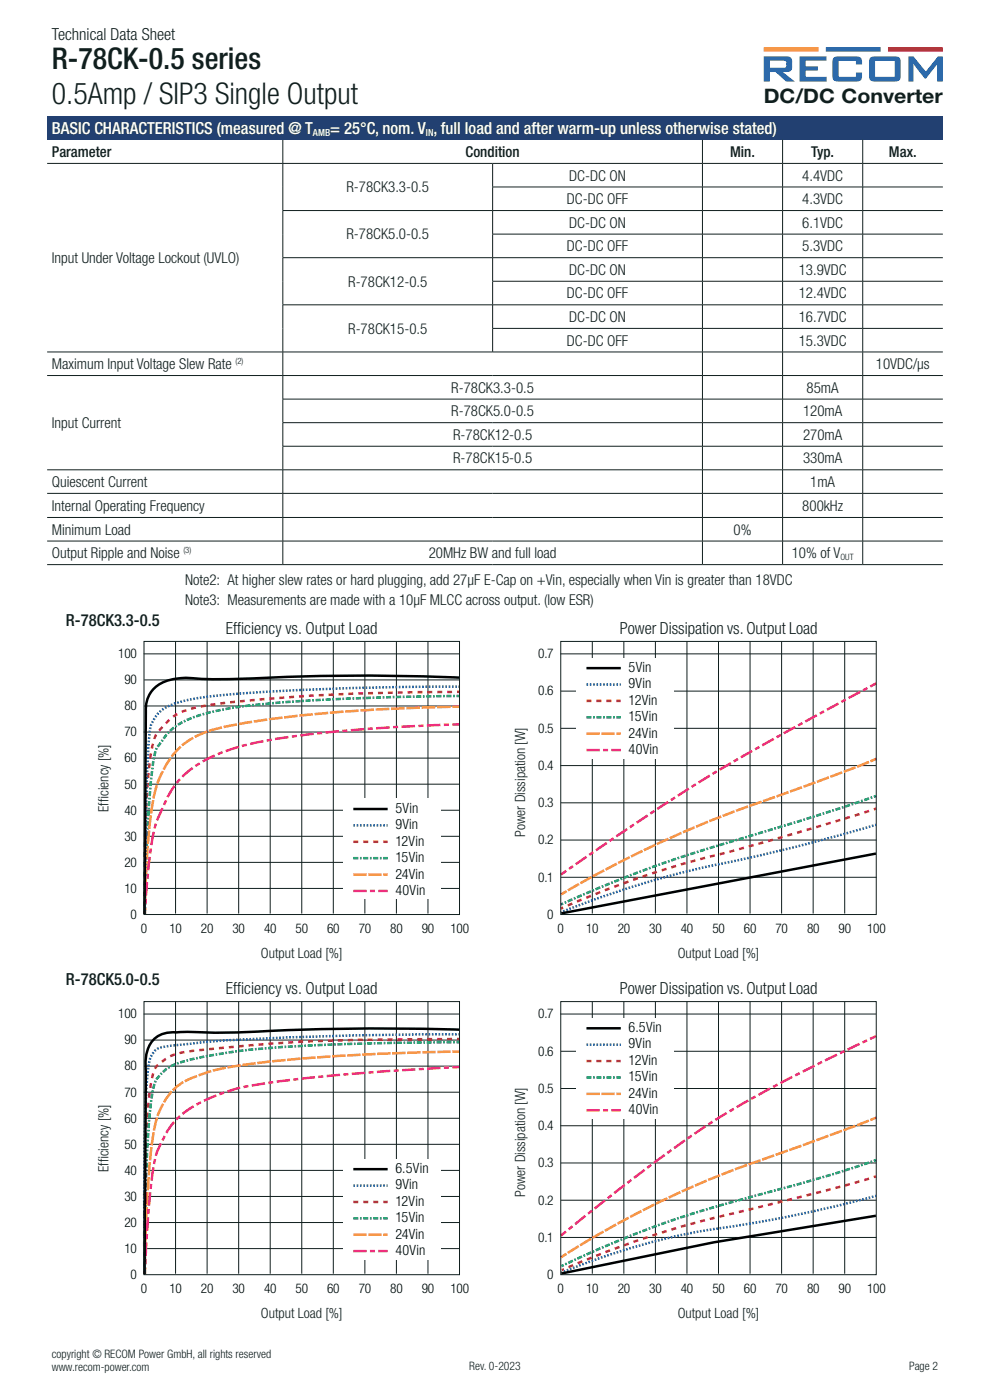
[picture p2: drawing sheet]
<svg xmlns="http://www.w3.org/2000/svg" width="210mm" height="297mm" viewBox="0 0 210 297" stroke-linecap="round" stroke-linejoin="round" font-family="sans-serif">
<path d="M162 10h11.6v.9l-11.6 .1z" fill="#fdbb27"/>
<path d="M175.2 10h11.6v.9l-11.6 .1z" fill="#1c65b0"/>
<path d="M188.4 10h11.6v.9l-11.6 .1z" fill="#d5282c"/>
<g fill="#1c65b0">
<path d="M169.6 12h5.7v.9h-4.4v1.2h2.5l.1 .8-2.6 .1v1.2l4.4 .1 .1 1h-5.8z"/>
<path d="M176.9 12.2l.9-.2h3.9a1.2 1.2 0 0 1 1.1 1.7h-1.2l-.1-.8h-3.6v3.4h3.6l.1-.9h1.2l.1 .8-.3 .8-.6 .3h-4.3a.99 .99 0 0 1-1.1-1.1v-3.3z"/>
<path d="M192.7 12h1.1l2.6 3.2 2.5-3.2h1.1v5.3h-1.2v-3.8l-2.5 3.2-.2-.1-2.4-3.1 .1 3.8h-1.1z"/>
<path d="M163.3 12.9h3a.4 .4 0 0 1 .5 .4v.6a.4 .4 0 0 1-.5 .5h-3zM162 12v5.3h1.3v-2h1.1l2.4 2h1.8l-2.5-2h.7a1.15 1.15 0 0 0 1.2-1.6 1.24 1.24 0 0 0-1-1.7z"/>
<path d="M185.6 12.9h4.2v3.4h-4.2zM184.6 12.2l-.2 .7v3.3a.97 .97 0 0 0 1.1 1.1h4.4l.7-.2 .4-.6 .1-3.4a1 1 0 0 0-1.2-1.1h-4.4z"/>
</g>
<path d="M10 24.7h190v5h-190z" fill="#224071"/>
<g fill="none" stroke="#101f1e" stroke-width=".21">
<path d="M10 34.7h190M60 29.7v4.9M60 34.7v9.9M104.5 39.7h95.5M104.5 34.7v4.9M104.5 39.7v4.9M149 29.7v4.9M149 34.7v4.9M149 39.7v4.9M166 29.7v4.9M166 34.7v4.9M166 39.7v4.9"/>
<path d="M183 29.7v4.9M183 34.7v4.9M183 39.7v4.9M60 44.7h140M60 54.7h140M60 44.7v9.9M60 54.7v9.9M104.5 49.7h95.5M104.5 59.7h95.5M104.5 44.7v4.9M104.5 49.7v4.9M104.5 54.7v4.9"/>
<path d="M104.5 59.7v4.9M149 44.7v4.9M149 49.7v4.9M149 54.7v4.9M149 59.7v4.9M166 44.7v4.9M166 49.7v4.9M166 54.7v4.9M166 59.7v4.9M183 44.7v4.9M183 49.7v4.9M183 54.7v4.9"/>
<path d="M183 59.7v4.9M10 74.7h190M10 79.7h190M60 64.7h140M60 64.7v9.9M60 74.7v4.9M60 79.7v4.9M104.5 69.7h95.5M104.5 64.7v4.9M104.5 69.7v4.9M149 64.7v4.9M149 69.7v4.9"/>
<path d="M149 74.7v4.9M149 79.7v4.9M166 64.7v4.9M166 69.7v4.9M166 74.7v4.9M166 79.7v4.9M183 64.7v4.9M183 69.7v4.9M183 74.7v4.9M183 79.7v4.9M10 99.7h190M60 84.7h140"/>
<path d="M60 89.7h140M60 94.7h140M60 84.7v4.9M60 89.7v4.9M60 94.7v4.9M60 99.7v4.9M149 84.7v4.9M149 89.7v4.9M149 94.7v4.9M149 99.7v4.9M166 84.7v4.9M166 89.7v4.9"/>
<path d="M166 94.7v4.9M166 99.7v4.9M183 84.7v4.9M183 89.7v4.9M183 94.7v4.9M183 99.7v4.9M10 109.8h190M10 114.8h190M10 119.8h190M10 104.7h190M60 104.7v5M60 109.8v4.9"/>
<path d="M60 114.8v4.9M149 104.7v5M149 109.8v4.9M149 114.8v4.9M166 104.7v5M166 109.8v4.9M166 114.8v4.9M183 104.7v5M183 109.8v4.9M183 114.8v4.9M30.5 138.7h66.9M30.5 136.1h67v57.9h-67z"/>
<path d="M37.2 136.1v57.7M43.9 136.1v57.7M50.6 136.1v57.7M57.3 136.1v57.7M64 136.1v57.7M70.7 136.1v57.7M77.4 136.1v57.7M84.1 136.1v57.7M90.8 136.1v57.7M30.5 155.3h66.9M30.6 149.8h66.9M30.6 144.2h66.9"/>
<path d="M30.6 160.8h66.9M30.6 166.4h66.9M30.6 171.9h66.9M30.6 177.4h66.9M30.5 182.9h66.9M30.5 188.5h66.9"/>
</g>
<path d="M97.5 146.8h-.6M30.6 193.3l.1 .5" fill="none" stroke="#ea2f31" stroke-width=".53"/>
<path d="M30.6 192.3v-6.6a215.3 215.3 0 0 1 1.4-25.7 8.7 8.7 0 0 1 2.1-5.4 11.2 11.2 0 0 1 7.5-4.5 215.5 215.5 0 0 1 22-2.4l14.1-.6 18.7-.3" fill="none" stroke="#ea2f31" stroke-width=".53" stroke-dasharray="1 1" stroke-linecap="butt"/>
<path d="M97.4 147.6h-.6M30.7 193.4v.5" fill="none" stroke="#029854" stroke-width=".53"/>
<path d="M30.7 193.1v-.6" fill="none" stroke="#029854" stroke-width=".53" stroke-dasharray=".4 .4" stroke-linecap="butt"/>
<path d="M30.7 192.3l.4-11.2a161.7 161.7 0 0 1 1.7-21.2 6.7 6.7 0 0 1 1.8-3 12.1 12.1 0 0 1 6.9-4.9 86.5 86.5 0 0 1 20.8-3.2 647.1 647.1 0 0 1 34.4-1.2" fill="none" stroke="#029854" stroke-width=".53" stroke-dasharray="1.1 .4 .4 .4" stroke-linecap="butt"/>
<path d="M97.4 149.9h-1.5M30.7 192.4v1.4" fill="none" stroke="#f79639" stroke-width=".53"/>
<path d="M30.8 192v-3" fill="none" stroke="#f79639" stroke-width=".53" stroke-dasharray="2.9 .4" stroke-linecap="butt"/>
<path d="M30.8 188.8l.2-3a93.1 93.1 0 0 1 2.3-19.3 17.1 17.1 0 0 1 8.6-10.4 43.6 43.6 0 0 1 12.2-3.1 324.5 324.5 0 0 1 41.7-3.1" fill="none" stroke="#f79639" stroke-width=".53" stroke-dasharray="2.9 .4 2.9 .4" stroke-linecap="butt"/>
<path d="M97.4 153.7h-1.5M30.8 192.5l-.1 1.4" fill="none" stroke="#ee2a7e" stroke-width=".53"/>
<path d="M30.9 191.8v-1.4" fill="none" stroke="#ee2a7e" stroke-width=".53" stroke-dasharray="1.1 .7" stroke-linecap="butt"/>
<path d="M31 190l.2-2.6a66.1 66.1 0 0 1 2-13.2l.3-.7a29 29 0 0 1 5-8.5 28.4 28.4 0 0 1 13.9-7 195.6 195.6 0 0 1 31.1-3.7l12.1-.6" fill="none" stroke="#ee2a7e" stroke-width=".53" stroke-dasharray="2.9 .7 1.1 .7" stroke-linecap="butt"/>
<path d="M97.2 145.7h.2M30.7 193.7v.2" fill="none" stroke="#1c57a4" stroke-width=".53"/>
<path d="M30.7 193.4a700.8 700.8 0 0 1 .9-36.6 7.4 7.4 0 0 1 5.3-7.5 67.7 67.7 0 0 1 15.7-2.3 666 666 0 0 1 44.5-1.3" fill="none" stroke="#1c57a4" stroke-width=".53" stroke-dasharray=".4 .4" stroke-linecap="butt"/>
<path d="M97.4 143.8a508.7 508.7 0 0 0-48.3 .3l-7.5-.2a12.5 12.5 0 0 0-8.4 1.7 6.1 6.1 0 0 0-2.3 5.1l-.2 43.2" fill="none" stroke="#000001" stroke-width=".53"/>
<path d="M72.8 169.5h20.7v21.2h-20.7z" fill="#fff"/>
<path d="M74.9 171.6h7.3M97.4 218.4a561.6 561.6 0 0 0-47.9 .6l-9.4-.1-2.7 .1a5.5 5.5 0 0 0-6.5 5.3l-.2 46" fill="none" stroke="#000001" stroke-width=".53"/>
<path d="M74.9 175.1h7.3" fill="none" stroke="#1c57a4" stroke-width=".53" stroke-dasharray=".4" stroke-linecap="butt"/>
<path d="M74.9 178.6h7.3" fill="none" stroke="#ea2f31" stroke-width=".53" stroke-dasharray="1.1" stroke-linecap="butt"/>
<path d="M74.9 182.1h7.3M30.7 268.8l.1-11.6a210.7 210.7 0 0 1 1.6-25.8 6.5 6.5 0 0 1 2.7-4.5 14.3 14.3 0 0 1 5.9-2.3 160.1 160.1 0 0 1 29.4-3l13-.4 13.3-.1" fill="none" stroke="#029854" stroke-width=".53" stroke-dasharray="1.1 .4 .4 .4" stroke-linecap="butt"/>
<path d="M74.9 185.5h7.3M30.8 265.3l.2-6.9a135 135 0 0 1 2-20.1 13 13 0 0 1 7.9-9.7 38.9 38.9 0 0 1 11.4-2.8 385.1 385.1 0 0 1 43.5-2.7" fill="none" stroke="#f79639" stroke-width=".53" stroke-dasharray="2.8 .4 2.8 .4" stroke-linecap="butt"/>
<path d="M74.9 189h7.3M30.9 266.4l.4-6.3a86.4 86.4 0 0 1 2-15.6 18.7 18.7 0 0 1 7.1-9.4 40.2 40.2 0 0 1 16.4-5.4 468.7 468.7 0 0 1 38.8-3.2" fill="none" stroke="#ee2a7e" stroke-width=".53" stroke-dasharray="2.8 .7 1.1 .7" stroke-linecap="butt"/>
<g fill="none" stroke="#101f1e" stroke-width=".21">
<path d="M30.5 215.1h66.9M30.5 212.5h67v57.9h-67zM37.2 212.5v57.7M43.9 212.5v57.7M50.6 212.5v57.7M57.3 212.5v57.7M64 212.5v57.7M70.7 212.5v57.7M77.4 212.5v57.7M84.1 212.5v57.7M90.8 212.5v57.7M30.5 231.7h66.9"/>
<path d="M30.6 237.2h66.9M30.6 226.2h66.9M30.6 220.6h66.9M30.5 259.4h66.9M30.6 242.8h66.9M30.6 248.3h66.9M30.6 253.8h66.9M30.5 264.9h66.9"/>
</g>
<path d="M97.5 220.4h-.6M30.6 269.7l.1 .6" fill="none" stroke="#ea2f31" stroke-width=".53"/>
<path d="M30.6 268.7v-9.4a259.7 259.7 0 0 1 1.2-28.3 10.9 10.9 0 0 1 1.4-4.8 10.3 10.3 0 0 1 7-3.2 391.6 391.6 0 0 1 50.2-2.5l6-.1" fill="none" stroke="#ea2f31" stroke-width=".53" stroke-dasharray="1.1 1.1" stroke-linecap="butt"/>
<path d="M96.8 221.1h.6M30.7 269.8v.5" fill="none" stroke="#029854" stroke-width=".53"/>
<path d="M30.7 269.5v-.6" fill="none" stroke="#029854" stroke-width=".53" stroke-dasharray=".4 .4" stroke-linecap="butt"/>
<path d="M97.4 223.1h-1.5M30.7 268.8v1.4" fill="none" stroke="#f79639" stroke-width=".53"/>
<path d="M30.7 268.5l.1-3.1" fill="none" stroke="#f79639" stroke-width=".53" stroke-dasharray="2.8 .4" stroke-linecap="butt"/>
<path d="M97.4 226.4h-1.5M30.8 268.9l-.1 1.4" fill="none" stroke="#ee2a7e" stroke-width=".53"/>
<path d="M30.8 268.2l.1-1.4" fill="none" stroke="#ee2a7e" stroke-width=".53" stroke-dasharray="1.1 .7" stroke-linecap="butt"/>
<path d="M97.2 219.4h.2M30.7 270.2v.1" fill="none" stroke="#1c57a4" stroke-width=".53"/>
<path d="M30.7 269.8a621.6 621.6 0 0 1 .5-40.9 11.5 11.5 0 0 1 1.2-5.4 3.8 3.8 0 0 1 3.4-1.6 360.8 360.8 0 0 1 36.9-2.2l24.4-.3" fill="none" stroke="#1c57a4" stroke-width=".53" stroke-dasharray=".4 .4" stroke-linecap="butt"/>
<path d="M72.8 245.9h20.7v21.2h-20.7z" fill="#fff"/>
<path d="M185.8 181.1l-66.7 12.7M74.9 248h7.3" fill="none" stroke="#000001" stroke-width=".53"/>
<path d="M74.9 251.5h7.3" fill="none" stroke="#1c57a4" stroke-width=".53" stroke-dasharray=".4" stroke-linecap="butt"/>
<path d="M74.9 255h7.3" fill="none" stroke="#ea2f31" stroke-width=".53" stroke-dasharray="1.1" stroke-linecap="butt"/>
<path d="M120.4 191.2a267.1 267.1 0 0 1 39-13.9l15.3-4.7 10.5-3.5M74.9 258.5h7.3" fill="none" stroke="#029854" stroke-width=".53" stroke-dasharray="1.1 .4 .4 .4" stroke-linecap="butt"/>
<path d="M74.9 261.9h7.3" fill="none" stroke="#f79639" stroke-width=".53" stroke-dasharray="2.8 .4 2.8 .4" stroke-linecap="butt"/>
<path d="M74.9 265.4h7.3" fill="none" stroke="#ee2a7e" stroke-width=".53" stroke-dasharray="2.8 .7 1.1 .7" stroke-linecap="butt"/>
<g fill="none" stroke="#101f1e" stroke-width=".21">
<path d="M118.9 138.7h66.9M118.9 136.1h67v57.9h-67zM125.6 136.1v57.7M132.3 136.1v57.7M139 136.1v57.7M145.7 136.1v57.7M152.4 136.1v57.7M159.1 136.1v57.7M165.8 136.1v57.7M172.5 136.1v57.7M179.2 136.1v57.7M119 154.5h66.9"/>
<path d="M119 146.6h66.9M118.9 162.4h66.9M119 170.3h66.9M119 178.2h66.9M119 186.1h66.9"/>
</g>
<path d="M185.9 161l-1.3 .5M120.2 189.1l-1.2 .7" fill="none" stroke="#f79639" stroke-width=".53"/>
<path d="M120.5 188.9l2.5-1.4" fill="none" stroke="#f79639" stroke-width=".53" stroke-dasharray="2.7 .3" stroke-linecap="butt"/>
<path d="M123.1 187.4a246.7 246.7 0 0 1 44.1-19.3l17.3-6.5" fill="none" stroke="#f79639" stroke-width=".53" stroke-dasharray="2.7 .3 2.7 .3" stroke-linecap="butt"/>
<path d="M185.9 168.9l-.5 .1M119.5 191.7l-.5 .2" fill="none" stroke="#029854" stroke-width=".53"/>
<path d="M119.8 191.5l.5-.2" fill="none" stroke="#029854" stroke-width=".53" stroke-dasharray=".4 .4" stroke-linecap="butt"/>
<path d="M185.9 171.5l-.5 .2M119.5 192.5l-.5 .2" fill="none" stroke="#ea2f31" stroke-width=".53"/>
<path d="M120.4 192.1a205 205 0 0 1 35.6-11.7l16.3-4.7 12.5-3.8" fill="none" stroke="#ea2f31" stroke-width=".53" stroke-dasharray="1.1 1.1" stroke-linecap="butt"/>
<path d="M185.8 145l-1.2 .6M120.1 184.7l-1.1 .8" fill="none" stroke="#ee2a7e" stroke-width=".53"/>
<path d="M120.7 184.3l1.1-.8" fill="none" stroke="#ee2a7e" stroke-width=".53" stroke-dasharray="1 .7" stroke-linecap="butt"/>
<path d="M122.1 183.3a449.4 449.4 0 0 1 56-34.2l6.2-3.3" fill="none" stroke="#ee2a7e" stroke-width=".53" stroke-dasharray="2.8 .7 1 .7" stroke-linecap="butt"/>
<path d="M185.8 175h-.2M119.1 193.5h-.1" fill="none" stroke="#1c57a4" stroke-width=".53"/>
<path d="M119.5 193.3a205.9 205.9 0 0 1 38.1-11 402.3 402.3 0 0 0 27.9-7.2" fill="none" stroke="#1c57a4" stroke-width=".53" stroke-dasharray=".4 .4" stroke-linecap="butt"/>
<path d="M122.3 139.6h20.7v21.2h-20.7z" fill="#fff"/>
<path d="M124.4 141.7h7.3M185.8 257.9l-34.4 5.7-32.3 6.6" fill="none" stroke="#000001" stroke-width=".53"/>
<path d="M124.4 145.2h7.3" fill="none" stroke="#1c57a4" stroke-width=".53" stroke-dasharray=".4" stroke-linecap="butt"/>
<path d="M124.4 148.7h7.3" fill="none" stroke="#ea2f31" stroke-width=".53" stroke-dasharray="1.1" stroke-linecap="butt"/>
<path d="M124.4 152.2h7.3M120.5 267.9a213.8 213.8 0 0 1 42.6-15l11.6-3.2 10.5-3.4" fill="none" stroke="#029854" stroke-width=".53" stroke-dasharray="1.1 .4 .4 .4" stroke-linecap="butt"/>
<path d="M124.4 155.6h7.3" fill="none" stroke="#f79639" stroke-width=".53" stroke-dasharray="2.8 .4 2.8 .4" stroke-linecap="butt"/>
<path d="M124.4 159.1h7.3M122 259.7a363.8 363.8 0 0 1 31-22.9 349.9 349.9 0 0 1 31.2-16.2" fill="none" stroke="#ee2a7e" stroke-width=".53" stroke-dasharray="2.8 .7 1.1 .7" stroke-linecap="butt"/>
<g fill="none" stroke="#101f1e" stroke-width=".21">
<path d="M118.9 215.1h66.9M118.9 212.5h67v57.9h-67zM125.6 212.5v57.7M132.3 212.5v57.7M139 212.5v57.7M145.7 212.5v57.7M152.4 212.5v57.7M159.1 212.5v57.7M165.8 212.5v57.7M172.5 212.5v57.7M179.2 212.5v57.7M118.9 238.8h66.9"/>
<path d="M119 230.9h66.9M119 223h66.9M119 246.7h66.9M119 254.6h66.9M119 262.5h66.9"/>
</g>
<path d="M185.9 237.1l-1.3 .5M120.2 266l-1.2 .8" fill="none" stroke="#f79639" stroke-width=".53"/>
<path d="M120.4 265.8l2.5-1.5" fill="none" stroke="#f79639" stroke-width=".53" stroke-dasharray="2.7 .3" stroke-linecap="butt"/>
<path d="M123 264.2a205.1 205.1 0 0 1 44-20.1l17.5-6.4" fill="none" stroke="#f79639" stroke-width=".53" stroke-dasharray="2.7 .3 2.7 .3" stroke-linecap="butt"/>
<path d="M185.9 246.1l-.5 .2M119.6 268.4l-.5 .2" fill="none" stroke="#029854" stroke-width=".53"/>
<path d="M119.9 268.2l.5-.2" fill="none" stroke="#029854" stroke-width=".53" stroke-dasharray=".4 .4" stroke-linecap="butt"/>
<path d="M185.9 249.5l-.5 .2M119.6 269.3l-.4 .2" fill="none" stroke="#ea2f31" stroke-width=".53"/>
<path d="M120.6 268.8a205.7 205.7 0 0 1 38.8-12.3l17.1-4.3 8.4-2.3" fill="none" stroke="#ea2f31" stroke-width=".53" stroke-dasharray="1.1 1.1" stroke-linecap="butt"/>
<path d="M185.8 219.8l-1.2 .6M120.1 261.3l-1.1 .8" fill="none" stroke="#ee2a7e" stroke-width=".53"/>
<path d="M120.6 260.8l1.1-.9" fill="none" stroke="#ee2a7e" stroke-width=".53" stroke-dasharray="1.1 .7" stroke-linecap="butt"/>
<path d="M185.8 253.7h-.2M119.3 269.9l-.2 .1" fill="none" stroke="#1c57a4" stroke-width=".53"/>
<path d="M119.6 269.8a147.1 147.1 0 0 1 38.2-10 269 269 0 0 0 27.7-6" fill="none" stroke="#1c57a4" stroke-width=".53" stroke-dasharray=".4 .4" stroke-linecap="butt"/>
<path d="M122.3 216h20.7v21.2h-20.7z" fill="#fff"/>
<path d="M124.4 218.1h7.3" fill="none" stroke="#000001" stroke-width=".53"/>
<path d="M124.4 221.6h7.3" fill="none" stroke="#1c57a4" stroke-width=".53" stroke-dasharray=".4" stroke-linecap="butt"/>
<path d="M124.4 225.1h7.3" fill="none" stroke="#ea2f31" stroke-width=".53" stroke-dasharray="1.1" stroke-linecap="butt"/>
<path d="M124.4 228.6h7.3" fill="none" stroke="#029854" stroke-width=".53" stroke-dasharray="1.1 .4 .4 .4" stroke-linecap="butt"/>
<path d="M124.4 232.1h7.3" fill="none" stroke="#f79639" stroke-width=".53" stroke-dasharray="2.8 .4 2.8 .4" stroke-linecap="butt"/>
<path d="M124.4 235.5h7.3" fill="none" stroke="#ee2a7e" stroke-width=".53" stroke-dasharray="2.8 .7 1.1 .7" stroke-linecap="butt"/>
<g font-size="6.3" fill="#101f1e">
<text x="11" y="14.5">R-78CK-0.5 series</text>
<text x="11" y="22">0.5Amp / SIP3 Single Output</text>
</g>
<text font-size="4.2" fill="#101f1e" x="162" y="21.9">DC/DC Converter</text>
<g font-size="3.5" fill="#101f1e">
<text x="11" y="8.5">Technical Data Sheet</text>
<text x="14" y="132.8">R-78CK3.3-0.5</text>
<text x="47.9" y="134.4">Efficiency vs. Output Load</text>
<text x="131.5" y="134.4">Power Dissipation vs. Output Load</text>
<text x="14" y="209">R-78CK5.0-0.5</text>
<text x="47.9" y="210.8">Efficiency vs. Output Load</text>
<text x="131.5" y="210.8">Power Dissipation vs. Output Load</text>
</g>
<g font-size="3.5" fill="#fff">
<text x="11" y="28.4">BASIC CHARACTERISTICS (measured @ T</text>
<text x="70" y="28.4">= 25°C, nom. V , full load and after warm-up unless otherwise stated)</text>
</g>
<g font-size="3.2" fill="#101f1e">
<text x="11" y="33.3">Parameter</text>
<text x="98.8" y="33.3">Condition</text>
<text x="154.9" y="33.3">Min.</text>
<text x="172.1" y="33.3">Typ.</text>
<text x="188.6" y="33.3">Max.</text>
<text x="73.5" y="40.8">R-78CK3.3-0.5</text>
<text x="120.8" y="38.3">DC-DC ON</text>
<text x="170.2" y="38.3">4.4VDC</text>
<text x="120.3" y="43.3">DC-DC OFF</text>
<text x="170.2" y="43.3">4.3VDC</text>
<text x="73.5" y="50.8">R-78CK5.0-0.5</text>
<text x="120.3" y="53.3">DC-DC OFF</text>
<text x="120.8" y="48.3">DC-DC ON</text>
<text x="170.2" y="48.3">6.1VDC</text>
<text x="170.2" y="53.3">5.3VDC</text>
<text x="11" y="55.8">Input Under Voltage Lockout (UVLO)</text>
<text x="120.8" y="58.3">DC-DC ON</text>
<text x="169.4" y="58.3">13.9VDC</text>
<text x="73.9" y="60.8">R-78CK12-0.5</text>
<text x="120.3" y="63.3">DC-DC OFF</text>
<text x="169.4" y="63.3">12.4VDC</text>
<text x="73.9" y="70.8">R-78CK15-0.5</text>
<text x="120.8" y="68.3">DC-DC ON</text>
<text x="169.4" y="68.3">16.7VDC</text>
<text x="120.3" y="73.3">DC-DC OFF</text>
<text x="169.4" y="73.3">15.3VDC</text>
<text x="11" y="78.3">Maximum Input Voltage Slew Rate</text>
<text x="95.7" y="83.3">R-78CK3.3-0.5</text>
<text x="171.1" y="83.3">85mA</text>
<text x="185.8" y="78.3">10VDC/µs</text>
<text x="95.7" y="88.3">R-78CK5.0-0.5</text>
<text x="170.3" y="88.3">120mA</text>
<text x="11" y="90.8">Input Current</text>
<text x="96.1" y="93.3">R-78CK12-0.5</text>
<text x="170.3" y="93.3">270mA</text>
<text x="96.1" y="98.3">R-78CK15-0.5</text>
<text x="170.3" y="98.3">330mA</text>
<text x="11" y="103.3">Quiescent Current</text>
<text x="171.9" y="103.3">1mA</text>
<text x="11" y="108.4">Internal Operating Frequency</text>
<text x="11" y="113.4">Minimum Load</text>
<text x="155.6" y="113.4">0%</text>
<text x="170.2" y="108.4">800kHz</text>
<text x="11" y="118.4">Output Ripple and Noise</text>
<text x="90.9" y="118.4">20MHz BW and full load</text>
<text x="167.9" y="118.4">10% of V</text>
<text x="39.2" y="124.1">Note2: At higher slew rates or hard plugging, add 27µF E-Cap on +Vin, especially when Vin is greater than 18VDC</text>
<text x="39.2" y="128.3">Note3: Measurements are made with a 10µF MLCC across output. (low ESR)</text>
</g>
<g font-size="3" fill="#000001">
<text x="133.3" y="142.5">5Vin</text>
<text x="133.3" y="146">9Vin</text>
<text x="133.3" y="149.5">12Vin</text>
<text x="133.3" y="153">15Vin</text>
<text x="133.3" y="156.5">24Vin</text>
<text x="133.3" y="160">40Vin</text>
<text x="83.9" y="172.4">5Vin</text>
<text x="83.9" y="175.9">9Vin</text>
<text x="83.9" y="179.4">12Vin</text>
<text x="83.9" y="182.9">15Vin</text>
<text x="83.9" y="186.4">24Vin</text>
<text x="83.9" y="189.9">40Vin</text>
<text x="133.3" y="218.9">6.5Vin</text>
<text x="133.3" y="222.4">9Vin</text>
<text x="133.3" y="225.9">12Vin</text>
<text x="133.3" y="229.4">15Vin</text>
<text x="133.3" y="232.9">24Vin</text>
<text x="133.3" y="236.4">40Vin</text>
<text x="83.9" y="248.8">6.5Vin</text>
<text x="83.9" y="252.3">9Vin</text>
<text x="83.9" y="255.8">12Vin</text>
<text x="83.9" y="259.3">15Vin</text>
<text x="83.9" y="262.8">24Vin</text>
<text x="83.9" y="266.3">40Vin</text>
</g>
<g font-size="3" fill="#101f1e">
<text x="23" y="172.2" transform="rotate(-90 23 172.2)">Efficiency [%]</text>
<text x="111.4" y="177.5" transform="rotate(-90 111.4 177.5)">Power Dissipation [W]</text>
<text x="55.4" y="203.2">Output Load [%]</text>
<text x="143.8" y="203.2">Output Load [%]</text>
<text x="23" y="248.6" transform="rotate(-90 23 248.6)">Efficiency [%]</text>
<text x="111.4" y="253.9" transform="rotate(-90 111.4 253.9)">Power Dissipation [W]</text>
<text x="55.4" y="279.6">Output Load [%]</text>
<text x="143.8" y="279.6">Output Load [%]</text>
</g>
<g font-size="2.8" fill="#000001">
<text x="25.1" y="139.6">100</text>
<text x="114.2" y="139.6">0.7</text>
<text x="26.4" y="145.2">90</text>
<text x="114.2" y="147.5">0.6</text>
<text x="26.4" y="150.7">80</text>
<text x="114.2" y="155.4">0.5</text>
<text x="26.4" y="161.7">60</text>
<text x="26.4" y="156.2">70</text>
<text x="26.4" y="167.3">50</text>
<text x="114.2" y="163.3">0.4</text>
<text x="26.4" y="172.8">40</text>
<text x="114.2" y="171.2">0.3</text>
<text x="26.4" y="178.3">30</text>
<text x="114.2" y="179.1">0.2</text>
<text x="26.4" y="183.9">20</text>
<text x="26.4" y="189.4">10</text>
<text x="114.2" y="187">0.1</text>
<text x="27.7" y="194.9">0</text>
<text x="29.9" y="197.9">0</text>
<text x="35.9" y="197.9">10</text>
<text x="42.6" y="197.9">20</text>
<text x="49.3" y="197.9">30</text>
<text x="56" y="197.9">40</text>
<text x="62.7" y="197.9">50</text>
<text x="69.4" y="197.9">60</text>
<text x="76.1" y="197.9">70</text>
<text x="82.8" y="197.9">80</text>
<text x="89.5" y="197.9">90</text>
<text x="95.5" y="197.9">100</text>
<text x="116.1" y="194.9">0</text>
<text x="118.3" y="197.9">0</text>
<text x="124.3" y="197.9">10</text>
<text x="131" y="197.9">20</text>
<text x="137.7" y="197.9">30</text>
<text x="144.4" y="197.9">40</text>
<text x="151.1" y="197.9">50</text>
<text x="157.8" y="197.9">60</text>
<text x="164.5" y="197.9">70</text>
<text x="171.2" y="197.9">80</text>
<text x="177.9" y="197.9">90</text>
<text x="183.9" y="197.9">100</text>
<text x="25.1" y="216">100</text>
<text x="26.4" y="221.6">90</text>
<text x="114.2" y="216">0.7</text>
<text x="26.4" y="227.1">80</text>
<text x="114.2" y="223.9">0.6</text>
<text x="26.4" y="232.6">70</text>
<text x="114.2" y="231.8">0.5</text>
<text x="26.4" y="238.2">60</text>
<text x="114.2" y="239.7">0.4</text>
<text x="26.4" y="243.7">50</text>
<text x="26.4" y="249.2">40</text>
<text x="114.2" y="247.6">0.3</text>
<text x="26.4" y="254.7">30</text>
<text x="114.2" y="255.5">0.2</text>
<text x="26.4" y="260.3">20</text>
<text x="114.2" y="263.4">0.1</text>
<text x="26.4" y="265.8">10</text>
<text x="27.7" y="271.3">0</text>
<text x="29.9" y="274.3">0</text>
<text x="35.9" y="274.3">10</text>
<text x="42.6" y="274.3">20</text>
<text x="49.3" y="274.3">30</text>
<text x="56" y="274.3">40</text>
<text x="62.7" y="274.3">50</text>
<text x="69.4" y="274.3">60</text>
<text x="76.1" y="274.3">70</text>
<text x="82.8" y="274.3">80</text>
<text x="89.5" y="274.3">90</text>
<text x="95.5" y="274.3">100</text>
<text x="116.1" y="271.3">0</text>
<text x="118.3" y="274.3">0</text>
<text x="124.3" y="274.3">10</text>
<text x="131" y="274.3">20</text>
<text x="137.7" y="274.3">30</text>
<text x="144.4" y="274.3">40</text>
<text x="151.1" y="274.3">50</text>
<text x="157.8" y="274.3">60</text>
<text x="164.5" y="274.3">70</text>
<text x="171.2" y="274.3">80</text>
<text x="177.9" y="274.3">90</text>
<text x="183.9" y="274.3">100</text>
</g>
<g font-size="2.5" fill="#101f1e">
<text x="11" y="288.1">copyright © RECOM Power GmbH, all rights reserved</text>
<text x="11" y="290.8">www.recom-power.com</text>
<text x="99.5" y="290.6">Rev. 0-2023</text>
<text x="192.8" y="290.6">Page 2</text>
</g>
<g font-size="2.1" fill="#fff">
<text x="66.4" y="28.9">AMB</text>
<text x="90.3" y="28.9">IN</text>
</g>
<g font-size="1.9" fill="#101f1e">
<text x="50" y="77.2">(2)</text>
<text x="38.9" y="117.4">(3)</text>
<text x="178.3" y="118.8">OUT</text>
</g>
</svg>
